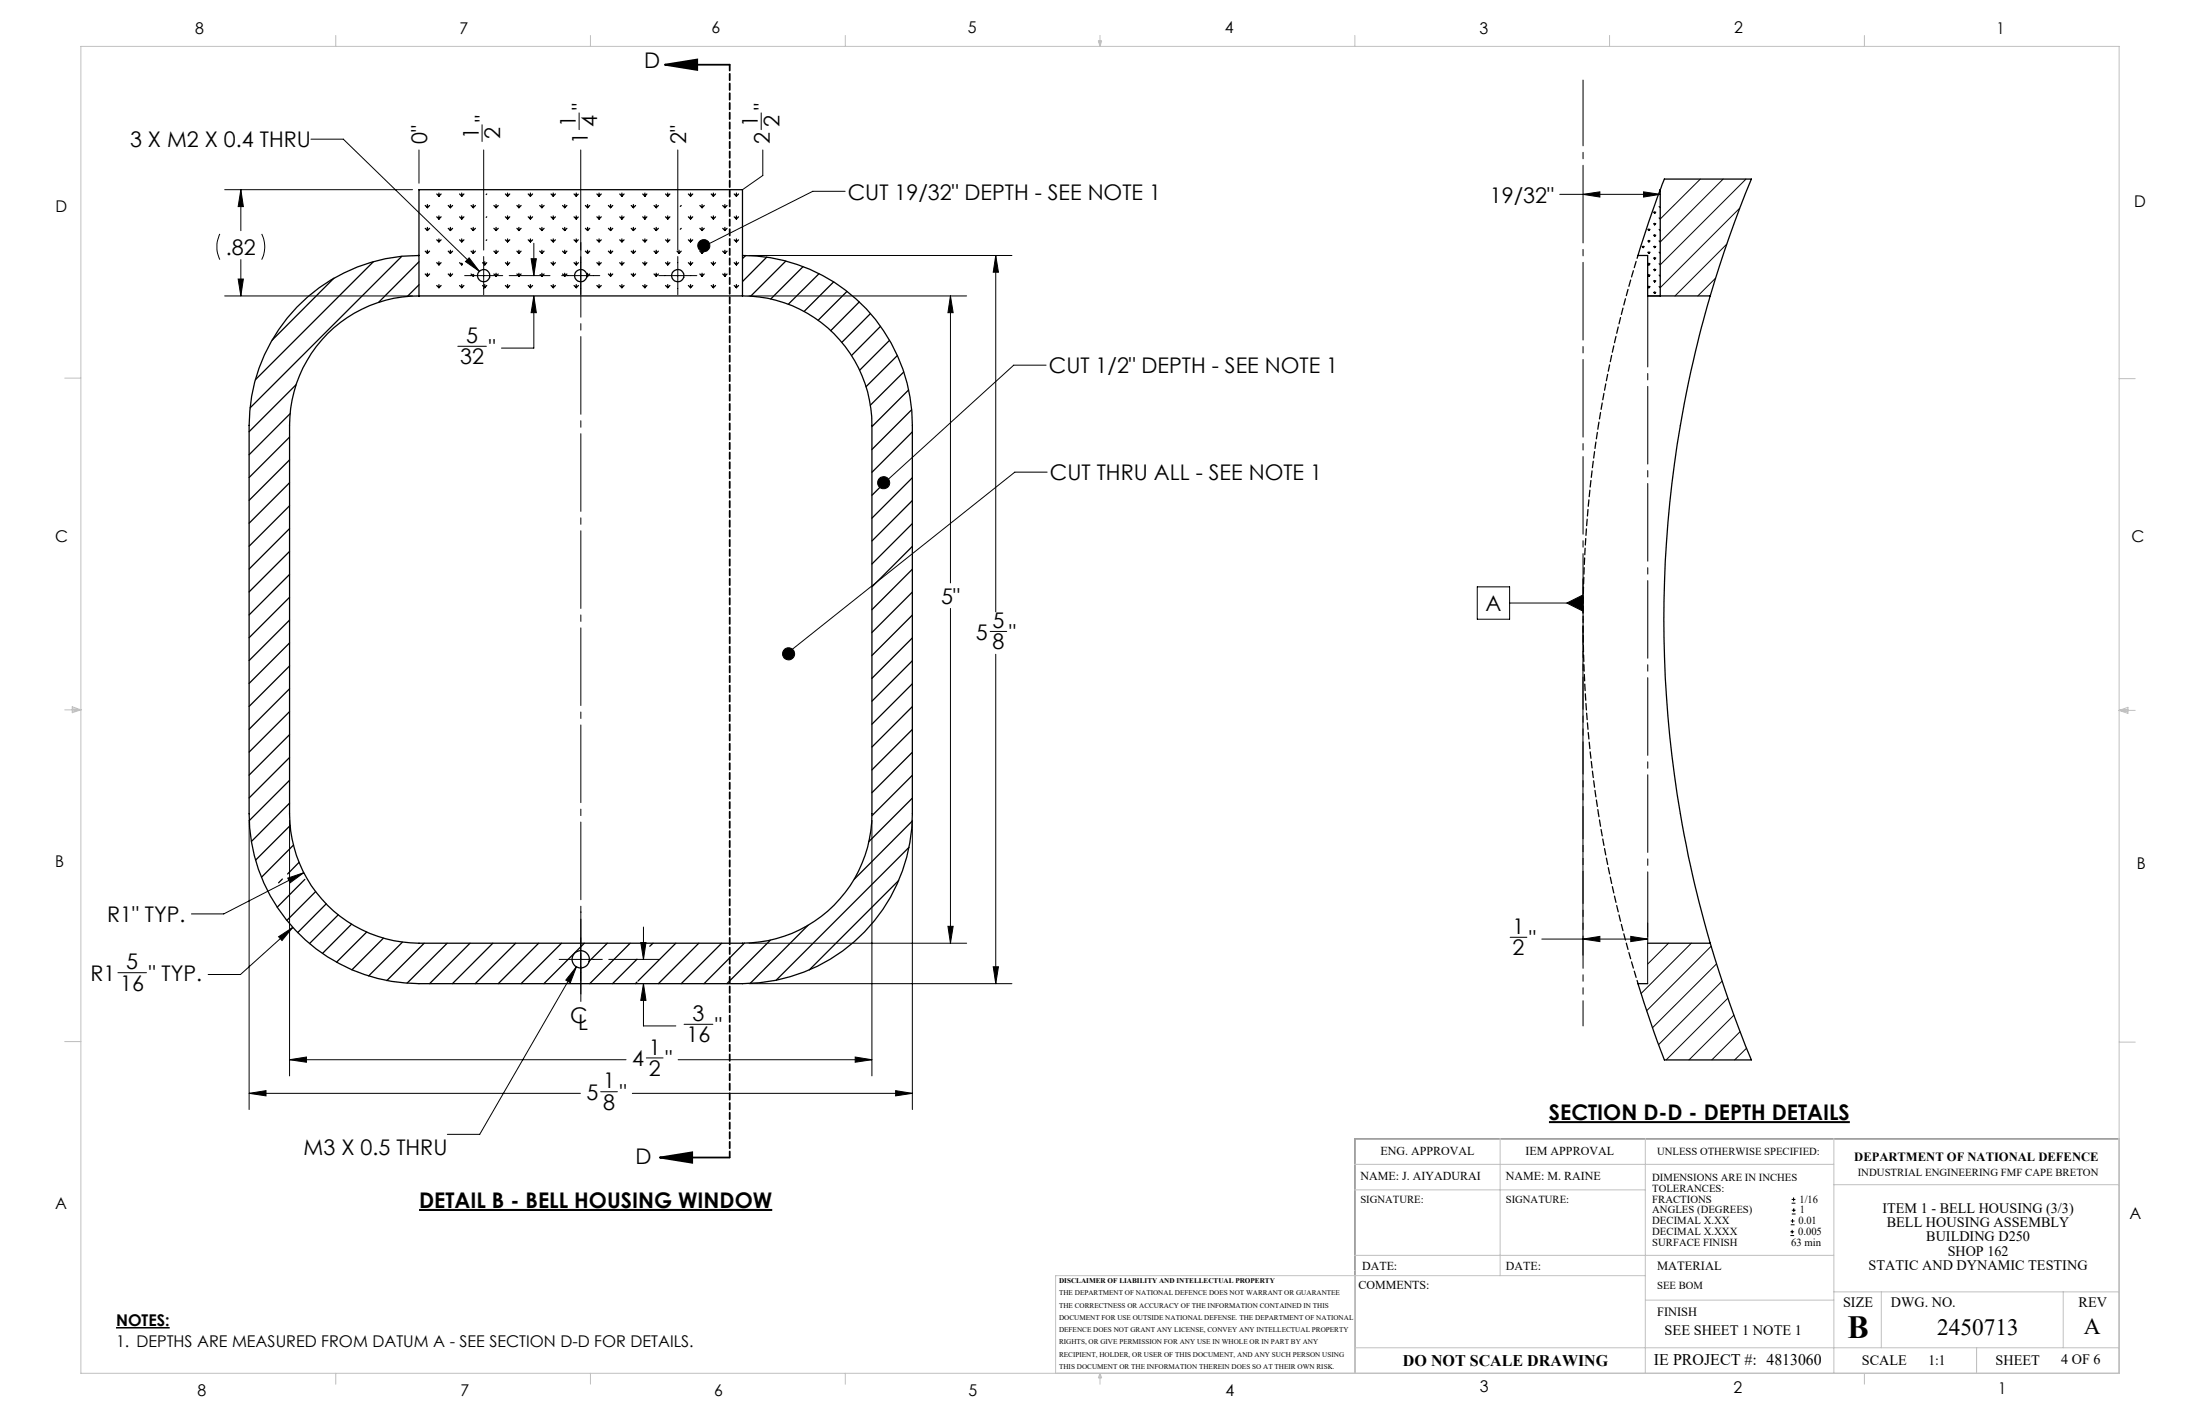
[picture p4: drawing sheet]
<svg xmlns="http://www.w3.org/2000/svg" width="432mm" height="279mm" viewBox="0 0 432 279" stroke-linecap="round" stroke-linejoin="round" font-family="sans-serif">
<g fill="none" stroke="#000" stroke-width=".2">
<path d="M44.1 37.2h36.9M47.3 37.2l.5 3.3h-1.1zM47.3 37.2v8.1M61 27.3h6.4l26.7 25.9M82.2 29.4v6.5M94.6 24.5v3.3M94.9 29.4v19.7M113.7 22.2v3.2M114 29.4v19.7M133 29.4v19.7M149.4 22.2v3.2M149.7 29.4v5l-4 2.8"/>
<path d="M165.9 37.5h-6.4l-21.3 10.8M306.1 38.1h19.8M310.7 38.1l3.3-.5v1.1zM322.6 37.6l3.3 .5-3.3 .6zM333.7 35.1l-7.8 7.9M338.2 35.1l-12.3 12.4M342.7 35.1l-16.8 16.9M43.1 45.9a5.9 5.9 0 0 0 0 5M44.1 58.1h36.9M46.7 54.8h1.1l-.5 3.3zM47.3 50.9v7.2M51.4 45.9a5.6 5.6 0 0 1 0 5"/>
<path d="M91.2 54.1h7.5M92.1 50.6l2 2.6-2.7-1.9zM94.9 50.3v7.5M99.9 54.1h8M104.2 50.8h1.1l-.5 3.3zM104.8 58.1l.5 3.2h-1.1zM104.8 58.1v10.2h-6.4M104.8 47.7v6.4M110.2 54.1h7.5M114 50.3v7.5M129.3 54.1h7.5M133 50.3v7.5"/>
<path d="M147 58.1h42.7M147 50.1h51.6M186.5 58.1l.6 3.2h-1zM186.5 58.1v56.3M195.4 50.1l.6 3.3h-1.1zM195.4 50.1v70M336.7 54.6l-3.5 3.5M338.9 47.9l-10.1 10.2M341.5 40.9l-15.6 15.5M89.9 67.9h5.6M205.3 71.6h-6.3l-25.8 23.4M205.5 92.6h-6.3l-44.8 35.7"/>
<path d="M186.5 119.4v65.7M289.9 115.1h6.4v6.4h-6.4zM296.3 118.3h14.4M307.5 118.3l3.2-1.6v3.2zM310.7 113.6v6.7M194.3 123.9h3.3M195.4 128.4v64.6M310.7 122.8v64.6M48.9 160.9v56.8M56.5 172.3l3.1-1.1-2.7 2zM56.8 160.9v50.2M59.6 171.2l-15.7 8.1h-6.3"/>
<path d="M171.1 160.9v50.2M179.1 160.9v56.8M23.1 190.9h5.7M54.7 183.8l2.8-1.8-2.1 2.5zM57.5 182l-10.3 9.2h-6.3M109.7 188.2h8.5M113.1 189.7l-18.9 32.9h-6.4M113.1 189.7l-1.2 3.1-.8-.5zM114 184v8.5M119.5 188.2h10M125.8 184.9h1l-.5 3.3zM126.3 193l.5 3.3h-1z"/>
<path d="M126.3 193v8.3h6.3M126.3 181.9v6.3M147 193h51.6M147 185.1h42.7M186.1 181.8h1l-.6 3.3zM194.9 189.7h1.1l-.6 3.3zM296.4 183.9h3.3M302.6 184.3h20.8M310.7 184.3l3.3-.6v1zM320.1 183.7l3.3 .6-3.3 .4zM323.4 181.1v2.7M323.4 185.1v7.9"/>
<path d="M327.5 185.1l-4.1 4.1M332 185.1l-9.9 9.8M335.8 185.7l-12.6 12.6M336.9 189.1l-12.6 12.5M338 192.5l-12.5 12.5M339.1 195.9l-12.1 12.1M340.3 199.2l-8.8 8.8M48.9 214.5h65M48.9 214.5l3.3-.5v1zM56.8 207.9h66.1M56.8 207.9l3.3-.5v1zM117.9 214.2h3.3"/>
<path d="M124.1 214.5h55M126.9 207.6h3.2M133.1 207.9h38M134.3 201h5.6M167.9 207.4l3.2 .5-3.2 .5zM175.8 214l3.3 .5-3.3 .5zM341.5 202.4l-5.5 5.6M342.8 205.7l-2.3 2.3M351.5 239.6h.7M351.6 236.1h.8M351.6 235.3h.8M351.7 238.2h.7"/>
<path d="M351.7 237.5h.7M351.8 239.2v.7M352 234.9v.8M352.1 237.1v.7M415.9 223.4h-150v46.1M351.4 242.4h.7M351.4 241.7h.7M351.5 240.3h.7M351.8 241.3v.7"/>
<circle cx="138.1" cy="48.2" r="1.19"/>
<circle cx="173.4" cy="94.7" r="1.18"/>
<circle cx="154.8" cy="128.3" r="1.17"/>
</g>
<g fill="none" stroke="#c0c0c0" stroke-width=".2">
<path d="M15.9 9.1h400v260.4h-400zM65.9 6.9v2.2M115.9 6.9v2.2M165.9 6.9v2.2M215.6 8h.6l-.3 1.1zM215.7 8l.2 1.1M215.9 6.9v2.2M216 8l-.1 1.1M265.9 6.9v2.2M315.9 6.9v2.2M365.9 6.9v2.2M12.7 74.2h3.2"/>
<path d="M415.9 74.3h3.2M12.7 139.3h3.2M14.2 139.1l1.7 .2M14.2 138.7l1.7 .6-1.7 .5zM15.9 139.3l-1.7 .3M415.9 139.4h3.2M415.9 139.4l1.8-.6v1.2zM415.9 139.4l1.8 .3M417.7 139.2l-1.8 .2M12.7 204.4h3.2M415.9 204.5h3.2M265.9 228.5h94"/>
<path d="M265.9 233.5h57M294.4 223.4v26.9M322.9 223.4v46.1M359.9 223.4v46M359.9 232.4h56M415.9 223.4h-150v46.1M265.9 246.3h94M322.9 250.3h-115.7v19.2M322.9 255.1h37M359.9 253.5h56M369.3 253.5v10.9M405 253.5v10.9"/>
<path d="M65.9 269.5v2.1M115.9 269.5v2.1M165.9 269.5v2.1M215.9 269.5v2.1M215.9 269.5l.3 .8h-.6zM265.9 264.4h150M365.9 269.5v2.1M387.9 264.4v5.1"/>
</g>
<g fill="#000">
<path d="M137 48.2a1.18 1.18 0 0 0 2.3 0 1.18 1.18 0 0 0-2.3 0zM153.6 128.3a1.2 1.2 0 0 0 2.4 0 1.2 1.2 0 0 0-2.4 0z" fill-rule="evenodd"/>
<circle cx="173.4" cy="94.7" r="1.19"/>
</g>
<path d="M130.5 12.7l6.3-1v2zM130.5 12.7h12.7M129.5 227.1l6.4-1v2zM129.5 227.1h13.7" fill="none" stroke="#000" stroke-width=".35"/>
<g fill="none" stroke="#000" stroke-width=".25">
<path d="M85.7 38.1l.4 .4M86.1 37.9v.6M86.6 38.1l-.5 .4M90.2 38.1l.4 .4M90.6 37.9v.6M91.1 38.1l-.5 .4M95.5 38.1l-.1 .1M99.2 38.1l.4 .4M99.6 37.9v.6M100 38.1l-.4 .4M103.7 38.1l.4 .4M104.1 37.9v.6"/>
<path d="M104.5 38.1l-.4 .4M108.2 38.1l.4 .4M108.6 37.9v.6M109 38.1l-.4 .4M112.7 38.1l.4 .4M113.1 37.9v.6M113.5 38.1l-.4 .4M117.2 38.1l.4 .4M117.6 37.9v.6M118 38.1l-.4 .4M121.6 38.1l.5 .4M122.1 37.9v.6"/>
<path d="M122.5 38.1l-.4 .4M126.2 38.1l.4 .4M126.6 37.9v.6M127 38.1l-.4 .4M130.6 38.1l.5 .4M131.1 37.9v.6M131.5 38.1l-.4 .4M135.1 38.1l.4 .4M135.5 37.9v.6M136 38.1l-.5 .4M139.6 38.1l.4 .4M140 37.9v.6"/>
<path d="M140.4 38.1l-.4 .4M144.1 38.1l.4 .4M144.5 37.9v.6M145 38.1l-.5 .4M325.9 37.2l.8-2.1h17a232.5 232.5 0 0 0-8 23M325.9 37.2l-2.3 6.4-2.1 6.5h1.9v8h12.3M325.9 37.2v20.9M65.5 54.6l-12.1 12.2M73.3 51.3l-23.2 23.2M78.8 50.3l-29.7 29.7M82.2 55.9l-2.3 2.3M82.2 51.4l-7.9 7.9"/>
<path d="M82.2 50.1v-12.9h63.5v12.9M82.2 50.1a33.3 33.3 0 0 0-33.3 33.4v71.1a43.8 43.8 0 0 0 1 13.3 33.4 33.4 0 0 0 32.3 25.1h63.5a33.4 33.4 0 0 0 33.4-33.3v-71.2a43.9 43.9 0 0 0-1.1-13.3 33.3 33.3 0 0 0-32.3-25.1M82.2 58.1a25.4 25.4 0 0 0-25.4 25.4v76.2a25.4 25.4 0 0 0 25.4 25.4h63.5a25.4 25.4 0 0 0 25.4-25.4v-76.2a25.4 25.4 0 0 0-25.4-25.4M82.2 58.1h63.5M82.2 50.1v8M83.5 53.8l.4 .4M83.5 49.3l.4 .4M83.5 44.8l.4 .4M83.5 40.3l.4 .4M83.9 40.1v.6M83.9 44.6v.6M83.9 49.1v.6"/>
<path d="M83.9 53.6v.6M84.3 40.3l-.4 .4M84.3 44.8l-.4 .4M84.3 49.3l-.4 .4M84.3 53.8l-.4 .4M85.7 56l.4 .4M85.7 51.5l.4 .5M85.7 47.1l.4 .3M85.7 42.5l.4 .5M86.1 42.4v.6M86.1 46.9v.5M86.1 51.4v.6"/>
<path d="M86.1 55.8v.6M86.6 42.5l-.5 .5M86.6 47.1l-.5 .3M86.6 51.5l-.5 .5M86.6 56l-.5 .4M88 53.8l.4 .4M88 49.3l.4 .4M88 44.8l.4 .4M88 40.3l.4 .4M88.4 40.1v.6M88.4 44.6v.6M88.4 49.1v.6"/>
<path d="M88.4 53.6v.6M88.8 40.3l-.4 .4M88.8 44.8l-.4 .4M88.8 49.3l-.4 .4M88.8 53.8l-.4 .4M90.2 56l.4 .4M90.2 51.5l.4 .5M90.2 47.1l.4 .3M90.2 42.5l.4 .5M90.6 42.4v.6M90.6 46.9v.5M90.6 51.6v.4"/>
<path d="M90.6 55.8v.6M90.8 51.8l-.2 .2M91.1 42.5l-.5 .5M91.1 47.1l-.5 .3M91.1 56l-.5 .4M92.5 53.8l.4 .4M92.5 49.3l.4 .4M92.5 44.8l.4 .4M92.5 40.3l.4 .4M92.9 40.1v.6M92.9 44.6v.6M92.9 49.1v.6"/>
<path d="M92.9 53.8v.4M93.1 54l-.2 .2M93.3 40.3l-.4 .4M93.3 44.8l-.4 .4M93.3 49.3l-.4 .4M94.7 56l.4 .4M94.7 51.5l.4 .5M95.1 51.4v.6M95.1 55.8v.6M95.5 42.5l-.1 .2M95.5 47.1l-.1 .1M95.5 51.5l-.4 .5"/>
<path d="M95.5 56l-.4 .4M96.9 53.8l.5 .4M96.9 49.3l.5 .4M96.9 44.8l.5 .4M96.9 40.3l.5 .4M97.4 40.1v.6M97.4 44.6v.6M97.4 49.1v.6M97.4 53.6v.6M97.8 40.3l-.4 .4M97.8 44.8l-.4 .4M97.8 49.3l-.4 .4"/>
<path d="M97.8 53.8l-.4 .4M99.2 56l.4 .4M99.2 51.5l.4 .5M99.2 47.1l.4 .3M99.2 42.5l.4 .5M99.6 42.4v.6M99.6 46.9v.5M99.6 51.4v.6M99.6 55.8v.6M100 42.5l-.4 .5M100 47.1l-.4 .3M100 51.5l-.4 .5"/>
<path d="M100 56l-.4 .4M101.5 53.8l.3 .4M101.5 49.3l.3 .4M101.5 44.8l.3 .4M101.5 40.3l.3 .4M101.8 40.1v.6M101.8 44.6v.6M101.8 49.1v.6M101.8 53.6v.6M102.3 40.3l-.5 .4M102.3 44.8l-.5 .4M102.3 49.3l-.5 .4"/>
<path d="M102.3 53.8l-.5 .4M103.7 56l.4 .4M103.7 47.1l.4 .3M103.7 42.5l.4 .5M104.1 42.4v.6M104.1 46.9v.5M104.1 55.8v.6M104.5 42.5l-.4 .5M104.5 47.1l-.4 .3M104.5 56l-.4 .4M105.9 49.3l.5 .4M105.9 44.8l.5 .4"/>
<path d="M105.9 40.3l.5 .4M106 53.9l.4 .3M106.4 40.1v.6M106.4 44.6v.6M106.4 49.1v.6M106.4 53.6v.6M106.8 40.3l-.4 .4M106.8 44.8l-.4 .4M106.8 49.3l-.4 .4M106.8 53.8l-.4 .4M108.2 56l.4 .4M108.2 51.5l.4 .5"/>
<path d="M108.2 47.1l.4 .3M108.2 42.5l.4 .5M108.6 42.4v.6M108.6 46.9v.5M108.6 51.4v.6M108.6 55.8v.6M109 42.5l-.4 .5M109 47.1l-.4 .3M109 51.5l-.4 .5M109 56l-.4 .4M110.4 53.8l.4 .4M110.4 49.3l.4 .4"/>
<path d="M110.4 44.8l.4 .4M110.4 40.3l.4 .4M110.8 40.1v.6M110.8 44.6v.6M110.8 49.1v.6M110.8 53.6v.6M111.3 40.3l-.5 .4M111.3 44.8l-.5 .4M111.3 49.3l-.5 .4M111.3 53.8l-.5 .4M112.7 56l.4 .4M112.7 51.5l.4 .5"/>
<path d="M112.7 47.1l.4 .3M112.7 42.5l.4 .5M113.1 42.4v.6M113.1 46.9v.5M113.1 51.4v.6M113.1 55.8v.6M113.5 42.6l-.4 .4M113.5 47.1l-.4 .3M113.5 51.5l-.4 .5M113.5 56l-.4 .4M114.9 49.3l.4 .4M114.9 44.8l.4 .4"/>
<path d="M114.9 40.3l.4 .4M115.2 54l.1 .2M115.3 40.1v.6M115.3 44.6v.6M115.3 49.1v.6M115.3 53.6v.6M115.7 40.3l-.4 .4M115.7 44.8l-.4 .4M115.7 49.3l-.4 .4M115.7 53.8l-.4 .4M117.2 56l.4 .4M117.2 51.5l.4 .5"/>
<path d="M117.2 47.1l.4 .3M117.2 42.5l.4 .5M117.6 42.4v.6M117.6 46.9v.5M117.6 51.4v.6M117.6 55.8v.6M118 42.5l-.4 .5M118 47.1l-.4 .3M118 51.5l-.4 .5M118 56l-.4 .4M119.4 53.8l.4 .4M119.4 49.3l.4 .4"/>
<path d="M119.4 44.8l.4 .4M119.4 40.3l.4 .4M119.8 40.1v.6M119.8 44.6v.6M119.8 49.1v.6M119.8 53.6v.6M120.3 40.3l-.5 .4M120.3 44.8l-.5 .4M120.3 49.3l-.5 .4M120.3 53.8l-.5 .4M121.6 56l.5 .4M121.6 51.5l.5 .5"/>
<path d="M121.6 47.1l.5 .3M121.6 42.5l.5 .5M122.1 42.4v.6M122.1 46.9v.5M122.1 51.4v.6M122.1 55.8v.6M122.5 42.5l-.4 .5M122.5 47.1l-.4 .3M122.5 51.5l-.4 .5M122.5 56l-.4 .4M123.9 53.8l.4 .4M123.9 49.3l.4 .4"/>
<path d="M123.9 44.8l.4 .4M123.9 40.3l.4 .4M124.3 40.1v.6M124.3 44.6v.6M124.3 49.1v.6M124.3 53.6v.6M124.7 40.3l-.4 .4M124.7 44.8l-.4 .4M124.7 49.3l-.4 .4M124.7 53.8l-.4 .4M126.2 56l.4 .4M126.2 51.5l.4 .5"/>
<path d="M126.2 47.1l.4 .3M126.2 42.5l.4 .5M126.6 42.4v.6M126.6 46.9v.5M126.6 51.4v.6M126.6 55.8v.6M127 42.5l-.4 .5M127 47.1l-.4 .3M127 51.5l-.4 .5M127 56l-.4 .4M128.4 53.8l.4 .4M128.4 49.3l.4 .4"/>
<path d="M128.4 44.8l.4 .4M128.4 40.3l.4 .4M128.8 40.1v.6M128.8 44.6v.6M128.8 49.1v.6M128.8 53.6v.6M129.2 40.3l-.4 .4M129.2 44.8l-.4 .4M129.2 49.3l-.4 .4M129.2 53.8l-.4 .4M130.6 56l.5 .4M130.6 51.5l.5 .5"/>
<path d="M130.6 47.1l.5 .3M130.6 42.5l.5 .5M131.1 42.4v.6M131.1 46.9v.5M131.1 51.4v.6M131.1 55.8v.6M131.5 42.5l-.4 .5M131.5 47.1l-.4 .3M131.5 51.5l-.4 .5M131.5 56l-.4 .4M132.9 49.3l.4 .4M133.3 49.1v.6"/>
<path d="M133.7 40.3l-.2 .2M133.7 44.8l-.2 .2M133.7 49.3l-.4 .4M135.1 56l.4 .4M135.1 51.5l.4 .5M135.1 47.1l.4 .3M135.1 42.5l.4 .5M135.5 42.4v.6M135.5 46.9v.5M135.5 51.4v.6M135.5 55.8v.6M136 42.5l-.5 .5"/>
<path d="M136 47.1l-.5 .3M136 51.5l-.5 .5M136 56l-.5 .4M137.4 53.8l.4 .4M137.4 49.3l.4 .4M137.4 44.8l.4 .4M137.4 40.3l.4 .4M137.8 40.1v.6M137.8 44.6v.6M137.8 49.1v.6M137.8 53.6v.6M138.2 40.3l-.4 .4"/>
<path d="M138.2 44.8l-.4 .4M138.2 49.3l-.4 .4M138.2 53.8l-.4 .4M139.6 56l.4 .4M139.6 51.5l.4 .5M139.6 42.5l.4 .5M140 42.4v.6M140 51.4v.6M140 55.8v.6M140.4 42.5l-.4 .5M140.4 51.5l-.4 .5M140.4 56l-.4 .4"/>
<path d="M141.9 53.8l.4 .4M141.9 49.3l.4 .4M141.9 44.8l.4 .4M141.9 40.3l.4 .4M142.3 40.1v.6M142.3 44.6v.6M142.3 49.1v.6M142.3 53.6v.6M142.7 40.3l-.4 .4M142.7 44.8l-.4 .4M142.7 49.3l-.4 .4M142.7 53.8l-.4 .4"/>
<path d="M144.1 56l.4 .4M144.1 51.5l.4 .5M144.1 47.1l.4 .3M144.1 42.5l.4 .5M144.5 42.4v.6M144.5 46.9v.5M144.5 51.4v.6M144.5 55.8v.6M145 42.5l-.5 .5M145 47.1l-.5 .3M145 51.5l-.5 .5M145 56l-.5 .4"/>
<path d="M145.7 50.1v8M146.4 50.1l-.7 .6M150.5 50.4l-4.8 4.8M154.2 51.2l-6.8 6.9M157.6 52.3l-6.3 6.4M160.8 53.7l-6.1 6M163.6 55.3l-5.8 5.8M166.2 57.2l-5.6 5.6M168.7 59.2l-5.6 5.7M322.3 48.4l.2 .2M322.5 48.3v.3M322.7 48.4l-.2 .2"/>
<path d="M323.4 56.2l.2 .2M323.4 54l.2 .2M323.4 51.8l.2 .2M323.4 49.5l.2 .2M323.4 47.3l.2 .1M323.4 45l.2 .2M323.6 44.9v.3M323.6 47.2v.2M323.6 49.4v.3M323.6 51.6v.4M323.6 53.9v.3M323.6 56.2v.2"/>
<path d="M323.9 45l-.3 .2M323.9 47.3l-.3 .1M323.9 49.5l-.3 .2M323.9 51.8l-.3 .2M323.9 54l-.3 .2M323.9 56.2l-.3 .2M324.6 57.4l.2 .2M324.6 55.1l.2 .2M324.6 52.9l.2 .2M324.6 50.6l.2 .2M324.6 48.4l.2 .2M324.6 46.1l.2 .3"/>
<path d="M324.6 43.9l.2 .2M324.6 41.6l.2 .2M324.8 41.6v.2M324.8 43.8v.3M324.8 46v.4M324.8 48.3v.3M324.8 50.5v.3M324.8 52.8v.3M324.8 55v.3M324.8 57.3v.3M325 41.6l-.2 .2M325 43.9l-.2 .2"/>
<path d="M325 46.1l-.2 .3M325 48.4l-.2 .2M325 50.6l-.2 .2M325 52.9l-.2 .2M325 55.1l-.2 .2M325 57.4l-.2 .2M325.6 56.2l.3 .2M325.6 54l.3 .2M325.6 51.8l.3 .1M325.6 49.5l.3 .2M325.6 47.3l.3 .1M325.6 45l.3 .2"/>
<path d="M325.6 42.8l.3 .2M325.6 40.5l.3 .2M335.7 58.1a226.1 226.1 0 0 0 0 127M58.1 75.5l-9.2 9.2M170.9 61.5l-5.7 5.7M172.8 64l-5.7 5.7M174.6 66.8l-5.9 5.8M176.1 69.7l-6.1 6.2M177.4 73l-6.6 6.5M178.3 76.5l-7.2 7.2M56.8 85.8l-7.9 7.9M56.8 94.7l-7.9 8"/>
<path d="M56.8 99.2l-7.9 8M56.8 90.2l-7.9 8M56.9 81.2l-8 8M173.3 95l-2.2 2.2M178.9 80.4l-7.8 7.8M179.1 84.7l-8 8M179.1 93.7l-8 8M179.1 98.2l-8 8M56.8 108.2l-7.9 7.9M56.8 112.7l-7.9 7.9M56.8 117.2l-7.9 7.9M56.8 103.7l-7.9 8"/>
<path d="M179.1 102.7l-8 8M179.1 107.2l-8 7.9M179.1 111.7l-8 7.9M179.1 116.2l-8 7.9M56.8 126.2l-7.9 7.9M56.8 130.7l-7.9 7.9M56.8 139.6l-7.9 8M56.8 121.7l-7.9 7.9M56.8 135.1l-7.9 8M179.1 120.7l-8 7.9M179.1 125.2l-8 7.9M179.1 129.6l-8 8"/>
<path d="M179.1 134.2l-8 7.9M179.1 138.6l-8 8M56.8 144.1l-7.9 8M56.8 148.6l-7.9 8M56.8 153.1l-7.9 7.9M56.8 157.6l-7.4 7.5M179.1 143.1l-8 8M179.1 147.6l-8 7.9M179.1 152.1l-8 8M179.1 156.6l-8.6 8.5M55.4 172.5l-.7 .7M56.9 162l-6.7 6.8"/>
<path d="M57.6 165.8l-6.3 6.3M58.7 169.2l-2.3 2.3M59.8 172.5l-5.4 5.5M61.9 174.9l-5.6 5.7M64 177.3l-5.6 5.7M66.4 179.5l-5.7 5.6M176.4 172.8l-17.6 17.5M178.4 166.2l-26.1 26.1M179 161.1l-11.4 11.4M69 181.3l-5.7 5.8M72 182.9l-6 5.9M75.2 184.1l-6.1 6.2"/>
<path d="M79 184.9l-6.6 6.6M83.3 185.1l-7.4 7.3M87.8 185.1l-7.9 7.8M92.3 185.1l-8 7.9M96.7 185.1l-7.9 7.9M101.2 185.1l-7.9 7.9M105.7 185.1l-7.9 7.9M110.2 185.1l-7.9 7.9M114.7 185.1l-7.9 7.9M119.2 185.1l-3.6 3.5M123.7 185.1l-8 7.9M125 188.2l-4.8 4.8"/>
<path d="M125 192.7l-.3 .3M128.2 185.1l-.7 .6M132.6 185.1l-7.4 7.4M137.2 185.1l-8 7.9M141.6 185.1l-7.9 7.9M146.1 185l-7.9 8M151.2 184.5l-8.5 8.5M158.6 181.5l-11.4 11.5M323.4 185.1h12.3M335.7 185.1a227.7 227.7 0 0 0 8 22.9h-17l-2.1-5.6-3.1-9.4h1.9"/>
<circle cx="94.9" cy="54.1" r="1.2"/>
<circle cx="114" cy="54.1" r="1.2"/>
<circle cx="133" cy="54.1" r="1.2"/>
<circle cx="114" cy="188.2" r="1.71"/>
</g>
<g fill="#000">
<path d="M307.5 118.3l3.2-1.6v3.2z"/>
<path d="M130.5 12.7l6.3-1v2zM129.5 227.1l6.4-1v2z"/>
<path d="M47.3 37.2l.5 3.3h-1.1zM46.7 54.8h1.1l-.5 3.3zM104.2 50.8h1.1l-.5 3.3zM104.8 58.1l.5 3.2h-1.1zM195.4 50.1l.6 3.3h-1.1zM194.9 189.7h1.1l-.6 3.3zM48.9 214.5l3.3-.5v1zM175.8 214l3.3 .5-3.3 .5zM54.7 183.8l.7 .7 2.1-2.5zM56.5 172.3l.4 .9 2.7-2zM56.8 207.9l3.3-.5v1zM167.9 207.4l3.2 .5-3.2 .5zM186.5 58.1l.6 3.2h-1zM186.1 181.8h1l-.6 3.3zM92.1 50.6l-.7 .7 2.7 1.9zM125.8 184.9h1l-.5 3.3zM126.3 193l.5 3.3h-1zM113.1 189.7l-2 2.6 .8 .5z"/>
<path d="M138 48.1l-.1 .4 .3-.2-.3 .2a.34 .34 0 0 0 .5 .1 .34 .34 0 0 0 .1-.5 .34 .34 0 0 0-.5 0zM173 94.8l-.1 .2 .1 .3 .2-.3-.2 .3a.33 .33 0 0 0 .5 0 .33 .33 0 0 0 0-.5 .33 .33 0 0 0-.5 0zM154.1 128.1l.1 .4 .2-.2-.2 .2a.35 .35 0 0 0 .5 0 .35 .35 0 0 0-.1-.5 .35 .35 0 0 0-.5 .1z"/>
<path d="M310.7 184.3l3.3-.6v1zM320.1 183.7l3.3 .6-3.3 .4zM310.7 38.1l3.3-.5v1.1zM322.6 37.6l3.3 .5-3.3 .6z"/>
</g>
<path d="M82.2 237.4h69.4M304 220.2h59.1" fill="none" stroke="#000" stroke-width=".4"/>
<path d="M22.8 260.5h10.5" fill="none" stroke="#000" stroke-width=".3"/>
<path d="M114 178.9v17.6" fill="none" stroke="#000" stroke-width=".2" stroke-dasharray="15.2 1.3 1.3 1.3" stroke-dashoffset="8.3"/>
<path d="M114 47.6v147.4" fill="none" stroke="#000" stroke-width=".2" stroke-dasharray="15.2 1.3 1.3 1.3" stroke-dashoffset=".6"/>
<path d="M143.2 12.7v214.4" fill="none" stroke="#000" stroke-width=".35" stroke-dasharray="1.3 .6" stroke-dashoffset=".1"/>
<path d="M310.7 121.5v-105.8" fill="none" stroke="#000" stroke-width=".2" stroke-dasharray="15.2 1.3 1.3 1.3" stroke-dashoffset="2.3"/>
<path d="M323.4 58v127" fill="none" stroke="#000" stroke-width=".2" stroke-dasharray="15.2 1.3 1.3 1.3" stroke-dashoffset="1.3"/>
<path d="M310.7 121.5v79.8" fill="none" stroke="#000" stroke-width=".2" stroke-dasharray="6.3 1.3 1.3 1.3 1.3 1.3" stroke-dashoffset="1.4"/>
<path d="M313.7 83.4a242 242 0 0 1 7.8-33.3M321.5 193a242 242 0 0 1-7.8-33.4" fill="none" stroke="#000" stroke-width=".25" stroke-dasharray="1.3 .6" stroke-dashoffset=".7"/>
<path d="M313.7 159.6a241.9 241.9 0 0 1 0-76.2" fill="none" stroke="#000" stroke-width=".25" stroke-dasharray="1.3 .6" stroke-dashoffset=".5"/>
<text font-size="6.3" x="362.6" y="262.5">B</text>
<g font-size="4.6">
<text x="380.2" y="261.9">2450713</text>
<text x="409" y="261.8">A</text>
</g>
<g font-size="4.2">
<text x="126.4" y="13.4">D</text>
<text x="115.4" y="21.7" transform="rotate(-90 115.4 21.7)">&quot;</text>
<text x="151.1" y="21.7" transform="rotate(-90 151.1 21.7)">&quot;</text>
<text x="25.5" y="28.9">3 X M2 X 0.4 THRU</text>
<text x="83.9" y="28.2" transform="rotate(-90 83.9 28.2)">0&quot;</text>
<text x="94" y="27.3" transform="rotate(-90 94 27.3)">1</text>
<text x="96.3" y="24" transform="rotate(-90 96.3 24)">&quot;</text>
<text x="98.2" y="27.3" transform="rotate(-90 98.2 27.3)">2</text>
<text x="113" y="24.9" transform="rotate(-90 113 24.9)">1</text>
<text x="115.4" y="28.2" transform="rotate(-90 115.4 28.2)">1</text>
<text x="117.2" y="24.9" transform="rotate(-90 117.2 24.9)">4</text>
<text x="134.7" y="28.2" transform="rotate(-90 134.7 28.2)">2&quot;</text>
<text x="148.8" y="24.9" transform="rotate(-90 148.8 24.9)">1</text>
<text x="151.1" y="28.2" transform="rotate(-90 151.1 28.2)">2</text>
<text x="153" y="24.9" transform="rotate(-90 153 24.9)">2</text>
<text x="166.4" y="39.2">CUT 19/32&quot; DEPTH - SEE NOTE 1</text>
<text x="292.4" y="39.7">19/32&quot;</text>
<text x="44.4" y="50">.82</text>
<text x="90.3" y="71.5">32</text>
<text x="91.5" y="67.3">5</text>
<text x="95.9" y="69.6">&quot;</text>
<text x="205.9" y="73.3">CUT 1/2&quot; DEPTH - SEE NOTE 1</text>
<text x="206.1" y="94.3">CUT THRU ALL - SEE NOTE 1</text>
<text x="184.8" y="118.5">5&quot;</text>
<text x="291.6" y="119.9">A</text>
<text x="191.5" y="125.5">5</text>
<text x="194.8" y="123.2">5</text>
<text x="198.1" y="125.5">&quot;</text>
<text x="194.8" y="127.4">8</text>
<text x="21" y="180.9">R1&quot; TYP.</text>
<text x="296.9" y="183.3">1</text>
<text x="300.2" y="185.6">&quot;</text>
<text x="24.8" y="190.2">5</text>
<text x="296.9" y="187.5">2</text>
<text x="17.8" y="192.5">R1</text>
<text x="23.6" y="194.4">16</text>
<text x="29.2" y="192.5">&quot; TYP.</text>
<text x="111.9" y="200.8">C</text>
<text x="113.5" y="202">L</text>
<text x="135.9" y="200.3">3</text>
<text x="140.4" y="202.6">&quot;</text>
<text x="124.1" y="209.3">4</text>
<text x="127.3" y="206.9">1</text>
<text x="130.6" y="209.3">&quot;</text>
<text x="134.8" y="204.5">16</text>
<text x="115.1" y="215.9">5</text>
<text x="118.4" y="213.5">1</text>
<text x="121.7" y="215.9">&quot;</text>
<text x="127.3" y="211.1">2</text>
<text x="118.4" y="217.7">8</text>
<text x="304" y="219.7">SECTION D-D - DEPTH DETAILS</text>
<text x="59.6" y="226.7">M3 X 0.5 THRU</text>
<text x="124.7" y="228.3">D</text>
<text x="82.2" y="236.9">DETAIL B - BELL HOUSING WINDOW</text>
</g>
<g font-size="3.2">
<text x="38.3" y="6.7">8</text>
<text x="90.2" y="6.7">7</text>
<text x="139.7" y="6.5">6</text>
<text x="190" y="6.5">5</text>
<text x="240.4" y="6.6">4</text>
<text x="290.4" y="6.7">3</text>
<text x="340.4" y="6.5">2</text>
<text x="391.9" y="6.7">1</text>
<text x="10.9" y="41.6">D</text>
<text x="418.9" y="40.7">D</text>
<text x="10.9" y="106.3">C</text>
<text x="418.4" y="106.4">C</text>
<text x="10.8" y="170.2">B</text>
<text x="419.4" y="170.6">B</text>
<text x="10.8" y="237.2">A</text>
<text x="418" y="239.2">A</text>
<text x="22.8" y="260.2">NOTES:</text>
<text x="22.8" y="264.3">1. DEPTHS ARE MEASURED FROM DATUM A - SEE SECTION D-D FOR DETAILS.</text>
<text x="275.4" y="268">DO NOT SCALE DRAWING</text>
<text x="324.6" y="267.8">IE PROJECT #: 4813060</text>
<text x="38.8" y="273.8">8</text>
<text x="90.4" y="273.8">7</text>
<text x="140.2" y="273.8">6</text>
<text x="190.1" y="273.9">5</text>
<text x="240.5" y="273.8">4</text>
<text x="290.4" y="273.2">3</text>
<text x="340.2" y="273.2">2</text>
<text x="392.2" y="273.4">1</text>
</g>
<g font-size="2.8">
<text x="369.5" y="237.9">ITEM 1 - BELL HOUSING (3/3)</text>
<text x="370.3" y="240.8">BELL HOUSING ASSEMBLY</text>
<text x="378.1" y="243.6">BUILDING D250</text>
<text x="366.8" y="249.2">STATIC AND DYNAMIC TESTING</text>
<text x="382.3" y="246.4">SHOP 162</text>
<text x="361.7" y="256.4">SIZE</text>
<text x="371.1" y="256.4">DWG. NO.</text>
<text x="408" y="256.5">REV</text>
<text x="326.7" y="261.9">SEE SHEET 1 NOTE 1</text>
<text x="365.4" y="267.7">SCALE</text>
<text x="378.5" y="267.7">1:1</text>
<text x="391.7" y="267.7">SHEET</text>
<text x="404.5" y="267.7">4 OF 6</text>
</g>
<g font-size="2.5">
<text x="363.9" y="227.8">DEPARTMENT OF NATIONAL DEFENCE</text>
<text x="325.3" y="249.2">MATERIAL</text>
<text x="325.3" y="258.2">FINISH</text>
</g>
<g font-size="2.4">
<text x="270.9" y="226.6">ENG. APPROVAL</text>
<text x="299.4" y="226.6">IEM APPROVAL</text>
<text x="267" y="231.5">NAME: J. AIYADURAI</text>
<text x="295.5" y="231.5">NAME: M. RAINE</text>
<text x="267.3" y="249.2">DATE:</text>
<text x="295.5" y="249.2">DATE:</text>
<text x="266.6" y="253">COMMENTS:</text>
</g>
<g font-size="2.1">
<text x="325.3" y="226.6">UNLESS OTHERWISE SPECIFIED:</text>
<text x="324.3" y="231.7">DIMENSIONS ARE IN INCHES</text>
<text x="324.3" y="233.9">TOLERANCES:</text>
<text x="364.6" y="230.8">INDUSTRIAL ENGINEERING FMF CAPE BRETON</text>
<text x="267" y="236.1">SIGNATURE:</text>
<text x="295.5" y="236.1">SIGNATURE:</text>
<text x="324.3" y="236">FRACTIONS</text>
<text x="324.3" y="238.1">ANGLES (DEGREES)</text>
<text x="353.2" y="236">1/16</text>
<text x="353.2" y="238.1">1</text>
<text x="324.3" y="244.4">SURFACE FINISH</text>
<text x="324.3" y="240.2">DECIMAL X.XX</text>
<text x="324.3" y="242.3">DECIMAL X.XXX</text>
<text x="351.5" y="244.4">63 min</text>
<text x="352.9" y="242.3">0.005</text>
<text x="353" y="240.2">0.01</text>
<text x="325.3" y="253">SEE BOM</text>
</g>
<g font-size="1.4">
<text x="207.9" y="251.7">DISCLAIMER OF LIABILITY AND INTELLECTUAL PROPERTY</text>
<text x="207.9" y="254.1">THE DEPARTMENT OF NATIONAL DEFENCE DOES NOT WARRANT OR GUARANTEE</text>
<text x="207.9" y="256.6">THE CORRECTNESS OR ACCURACY OF THE INFORMATION CONTAINED IN THIS</text>
<text x="207.9" y="259">DOCUMENT FOR USE OUTSIDE NATIONAL DEFENSE. THE DEPARTMENT OF NATIONAL</text>
<text x="207.9" y="261.4">DEFENCE DOES NOT GRANT ANY LICENSE, CONVEY ANY INTELLECTUAL PROPERTY</text>
<text x="207.9" y="263.8">RIGHTS, OR GIVE PERMISSION FOR ANY USE IN WHOLE OR IN PART BY ANY</text>
<text x="207.9" y="266.2">RECIPIENT, HOLDER, OR USER OF THIS DOCUMENT, AND ANY SUCH PERSON USING</text>
<text x="207.9" y="268.6">THIS DOCUMENT OR THE INFORMATION THEREIN DOES SO AT THEIR OWN RISK.</text>
</g>
</svg>
